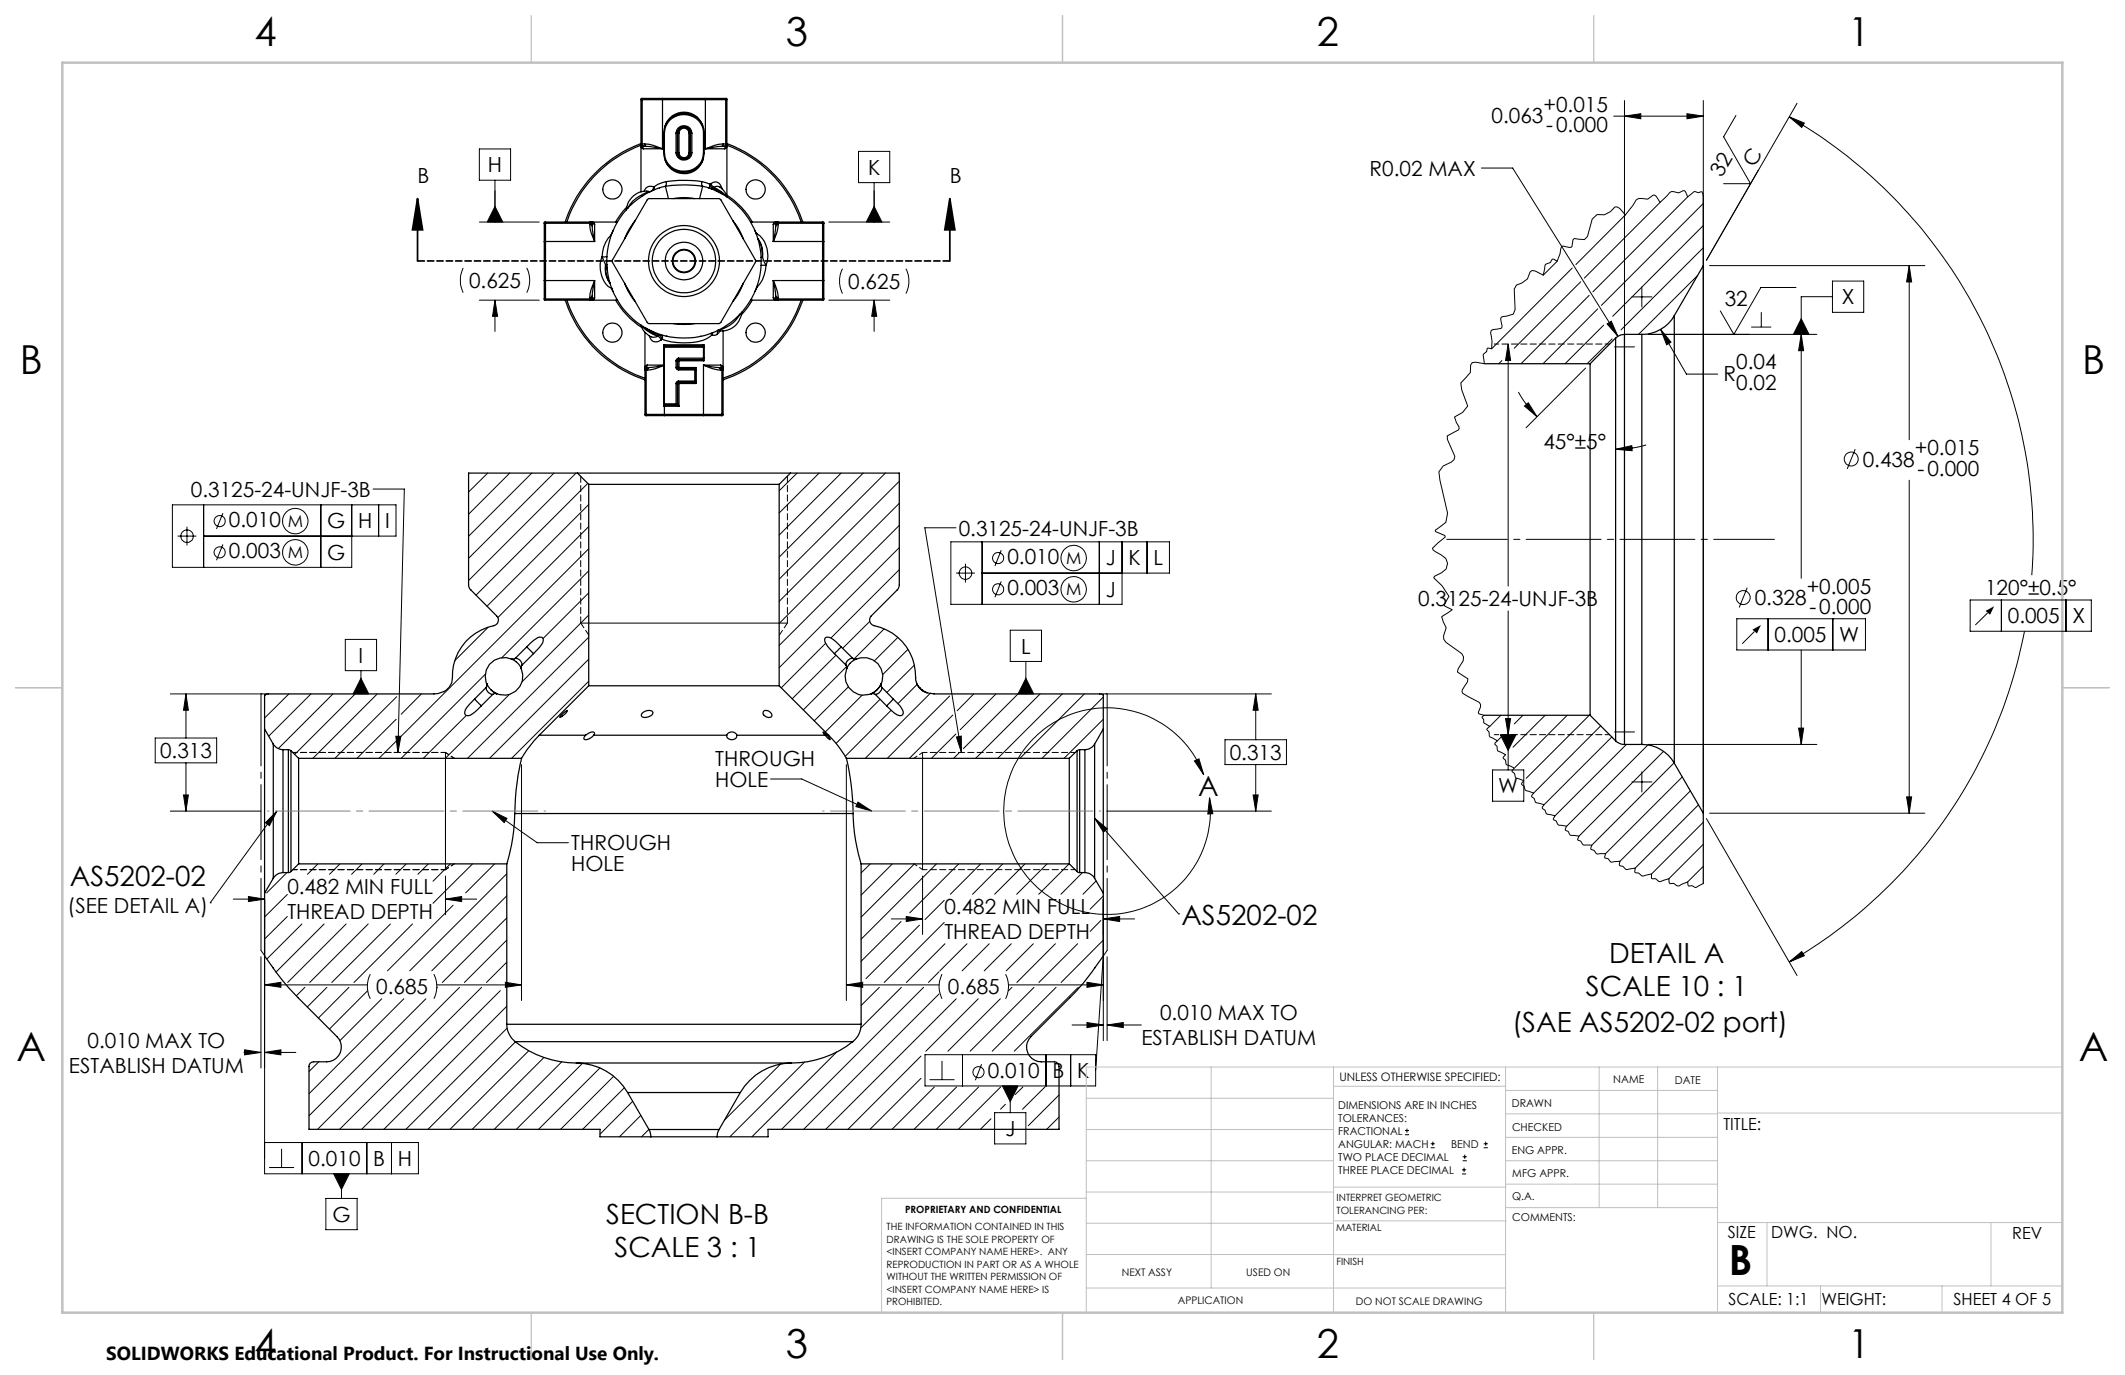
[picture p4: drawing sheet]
<svg xmlns="http://www.w3.org/2000/svg" width="432mm" height="279mm" viewBox="0 0 432 279" stroke-linecap="round" stroke-linejoin="round" font-family="sans-serif">
<g fill="none" stroke="#000" stroke-width=".25">
<path d="M130.2 29.7l.2 .4 .3 .1M130.2 20.2h.3M130.2 29.2h.3M130.2 29.2l.2 .4 .3 .1M130.2 29.7v-.3l.3 .4M130.2 29.7l.3 .1M130.2 29.2a25.5 25.5 0 0 0-15.3 15.9M130.2 29.5a25.2 25.2 0 0 0-15 15.6M130.2 20.2v9M130.2 29.7v9.3M130.5 29.8l.2 .4M130.5 29.2l.2 .5"/>
<path d="M130.5 20.2h4.1M130.5 29.2h.5M130.5 20.2v9M130.5 20v.2M130.5 20h-.2l-.1 .2M130.5 20h4.2M130.7 30.2h3.9M130.7 29.7l-.2 .1M130.7 29.7h.5M131 29.2a9.8 9.8 0 0 1 3.6 1M131 29.2l.2 .5M131.2 29.7l3.4 .5"/>
<path d="M132 38.9a4 4 0 0 0-4.7 3.8M132 38.9a7.5 7.5 0 0 0-4.4 3.4M132 38.9v.1M132 38.9h.1M132.9 38a1.36 1.36 0 0 0-2 .9M132.9 38v.6M132.9 38l-.5 .8M134 38.2a15.7 15.7 0 0 0-10.7 15.5M134.6 20.2h8.7M134.6 20.2v10M134.7 20l-.1 .2M134.7 20h8.6"/>
<path d="M134.9 31a4.1 4.1 0 0 0 4.1 4 4.1 4.1 0 0 0 4.1-4M134.9 31h.1M134.9 27.1h.1M134.9 27.1v3.9M135 31a4 4 0 0 0 4 3.8 4 4 0 0 0 3.9-3.8M135 27.1a4 4 0 0 1 4-3.8 4 4 0 0 1 3.9 3.8M135 27.1v3.9M135.2 37.9l4.1-.3 3.5 .3M135.2 37.9l-1.2 .3M135.2 37.9l.6 2.5M135.4 36.9v.7l-.2 .3M135.4 36.9l2.5-.2h2.8l1.9 .2"/>
<path d="M135.4 36.9l-1.7 .6-.8 .5M135.8 24.5l-.7 1.3-.2 1.3M135.8 24.5a4.1 4.1 0 0 1 4.5-1.3 4.1 4.1 0 0 1 2.8 3.9M137.4 27.1a1.61 1.61 0 0 1 1.6-1.6 1.61 1.61 0 0 1 1.6 1.6M137.4 31a1.61 1.61 0 0 0 1.6 1.5 1.61 1.61 0 0 0 1.6-1.5M137.4 31h.3M137.4 27.1h.3M137.4 27.1v3.9M137.7 31a1.33 1.33 0 0 0 1.3 1.3 1.33 1.33 0 0 0 1.3-1.3M137.7 27.1a1.32 1.32 0 0 1 1.3-1.3 1.32 1.32 0 0 1 1.3 1.3M137.7 27.1v3.9M137.7 27.1h.1"/>
<path d="M137.7 31h.1M137.7 27.1a1.29 1.29 0 0 1 1.3-1.3 1.29 1.29 0 0 1 1.3 1.3M137.7 31a1.29 1.29 0 0 0 1.3 1.3 1.29 1.29 0 0 0 1.3-1.3M137.7 27.1h.3M137.7 31h.3M138 27.1a1.01 1.01 0 0 1 1-1.1 1.01 1.01 0 0 1 1 1.1M138 31a1.01 1.01 0 0 0 1 1 1.01 1.01 0 0 0 1-1M138 27.1v3.9M140 27.1h.3M140 31h.3M140 27.1v3.9M140.3 27.1h.1"/>
<path d="M140.3 31h.1M140.3 27.1v3.9M140.3 31h.3M140.3 27.1h.3M140.6 27.1v3.9M142.6 36.9v.6l.2 .4M142.6 36.9l1.7 .5M142.8 37.9l-.7 2.5M142.8 37.9l1.2 .3M142.8 25.6a4 4 0 0 0-4-2.8 4 4 0 0 0-3.8 3.2M142.9 31h.2M142.9 27.1h.2"/>
<path d="M142.9 32.1a4 4 0 0 1-3.7 3.2 4 4 0 0 1-4.1-2.8M142.9 27.1v3.9M143.1 27.1v3.9M143.3 30.2h3.9M143.3 20v.2M143.3 20.2v10M143.3 20.2h4.2M143.3 20h4.1M144 38.2a15.7 15.7 0 0 1 10.1 19.1 15.7 15.7 0 0 1-18.7 11M144.3 37.4l.5 .8M144.3 37.4l-.1 .5 .2 .4M144.4 37.3l.6 .8"/>
<path d="M144.4 37.3a1.38 1.38 0 0 1 1.5-.2 1.38 1.38 0 0 1 .8 1.3M144.4 37.3l-.1 .1M144.8 38.2l2 1M144.8 38.2l-.2 .2M145 38.1a1.65 1.65 0 0 1 2.2 .9l.6 1.1-1-.9M145 38.1l1.8 1.1M145 38.1l-.2 .1M145.5 38.8l1.3 .7M146.8 39.2v.2M147 29.2a9.8 9.8 0 0 0-3.7 1M147 29.2l-.3 .5M147 29.2h.5"/>
<path d="M147.2 29.7l-1.2 .1-2.7 .4M147.2 29.7l.3 .1M147.4 20l.1 .2M147.4 20h.3v.2M147.5 29.8l-.3 .4M147.5 29.2l-.3 .5M147.5 20.2h.2M147.5 29.2h.2M147.5 20.2v9M147.7 29.7l-.1 .4-.4 .1M147.7 29.2l-.2 .5h-.3M147.7 29.7v-.3l-.2 .4"/>
<path d="M147.7 29.7l-.2 .1M147.7 39.7a15.4 15.4 0 0 1 5.2 5.4M147.7 29.5a25.1 25.1 0 0 1 15.1 15.6M147.7 20.2v9M147.7 29.7v10.2M147.7 29.2a25.5 25.5 0 0 1 15.4 15.9M346.1 39.7v14.3M110.6 57h.2M110.6 49.1v7.9M110.6 45.4v3.7M110.6 57v3.7M110.8 49.1v7.9"/>
<path d="M110.8 49.1h-.2M110.8 45.4h-.2M110.8 45.1v.3M110.8 45.1l-.2 .1v.2M110.8 45.1h9M110.8 49.1h10M110.8 57h10M110.8 45.4h9M110.8 45.4v3.7M110.8 57v3.7M119.8 45.6a8.4 8.4 0 0 0 1 3.5M119.8 45.6l.5 .3"/>
<path d="M119.8 45.4l.5 .2M119.8 45.1v.3M119.8 45.1l.5 .2v.3M119.8 45.4v.2M120.3 45.1l.4 .1 .1 .4M120.3 45.1h-.3l.4 .3M120.3 45.1l.1 .3M120.3 45.6l.5 3.5M120.3 45.1h5.1M120.4 45.4l.4 .2M120.4 45.4l-.1 .2M120.8 45.6v3.5"/>
<path d="M120.8 57v3.5M120.8 57a8.5 8.5 0 0 0-1 3.5M120.8 57l-.5 3.5M122.3 52.2l.7 1.6M122.3 52.2a5.7 5.7 0 0 0 1.2 6l.8 .4M123 53.8a6 6 0 0 0 1 3.8M123 53.8a4.7 4.7 0 0 0 1 3.8M123.3 53.7a15.8 15.8 0 0 0 12.2 14.7M123.3 53.8h-.3M123.3 54.3l.1 .8M123.3 52.1l-1 .1M124.1 47.8a6.1 6.1 0 0 0-1.8 4.4"/>
<path d="M124.1 47.8l.1 .1M124.3 58.6h.1M124.3 58.6l.3 .6M124.3 58.5v.1M124.6 46.8l-.5 1M126.9 57.5l.7 1.6 1.5 2.2M127.3 42.1l-2.2 3M129.1 44.8l-1.2 1.7-1 2.1M131.6 40.5l.2-.1h14.4l.2 .1 7.1 12.3 .1 .4-7.1 12.3-.3 .2-14.3 .1-.4-.3-7.1-12.5zM136.8 40.4l2.2-.3 2.2 .3M148.9 44.8l1.2 1.7 1 2.1M151.1 57.5l-1.2 2.4-1 1.4"/>
<path d="M152.5 45.1h5.2M153.3 46.7l.4 .7M153.6 47.4h.1M153.7 47.4a5.4 5.4 0 0 1 1.9 6.5M153.7 47.4h.1M153.7 47.4v.1M153.8 58.2l.1 .1M153.9 58.3l-.5 .9M154 48.5a5.4 5.4 0 0 1 .9 3.8M154 48.5a4.9 4.9 0 0 1 .9 3.8M154.9 52.3l.7 1.6M154.9 52.3h-.2"/>
<path d="M155.6 53.9a7 7 0 0 1-1.7 4.4M155.6 53.9h-.9M157.1 57v3.5M157.1 45.6v3.5M157.1 57h.1a10.3 10.3 0 0 1 1 3.5M157.1 57l.6 3.2M157.1 49.1h10M157.1 57h10M157.6 45.4l-.5 .2M157.6 45.4l.1 .2M157.7 45.1l-.4 .1-.2 .4M157.7 45.1h.3l-.4 .3"/>
<path d="M157.7 45.1l-.1 .3M157.7 45.9l-.6 3.2M157.7 45.6v.3M158.2 45.6a9.3 9.3 0 0 1-1.1 3.5M158.2 45.6l-.5 .3M158.2 45.4l-.5 .2M158.2 45.1v.3M158.2 45.1l-.4 .2-.1 .3M158.2 45.1h8.9M158.2 45.4h8.9M158.2 45.4v.2M167.1 49.1v7.9"/>
<path d="M167.1 49.1h.3M167.1 45.4h.3M167.1 45.1v.3M167.1 45.1l.3 .1v.2M167.1 45.4v3.7M167.1 57v3.7M167.4 57h-.3M167.4 49.1v7.9M167.4 45.4v3.7M167.4 57v3.7M346.1 54v111.2M346.1 54l-5.9 10.1"/>
<path d="M110.6 60.7h.2M110.6 60.7v.2l.2 .1M110.8 60.7v.3M110.8 61h9M110.8 60.7h9M114.9 61a25.3 25.3 0 0 0 16.2 16.2M115.2 61a25.1 25.1 0 0 0 15.9 15.8M119.8 60.7v.3M119.8 60.5v.2M120.3 60.5l.1 .2M120.3 60.2l-.5 .3M120.3 60.5l-.5 .2"/>
<path d="M120.3 60.5v.2l-.5 .3M120.3 61h5.1M120.4 60.7l-.4 .3h.3M120.4 60.7l-.1 .3M120.8 60.5l-.1 .4-.4 .1M120.8 60.5l-.4 .2M125.1 61a16.7 16.7 0 0 0 5.3 5.5M130.2 66a3.8 3.8 0 0 0 2.5 2.5l1-.2M130.2 66l1 .9M131.1 75.2h.2M131.1 67.5v7.2M131.1 75.2v9"/>
<path d="M131.1 66.6l1.7 .9M131.2 66.9l1.8 .9 1 .3M131.2 66.9l1.4 1 1.1 .4M131.2 66.6v.3M131.3 74.6l-.2 .4v-.3M131.3 74.6l-.2 .1M131.3 74.6l.2 .1M131.3 75.2h.3M131.3 75.2v9M131.5 74.2l-.3 .2-.1 .3M131.5 74.2l-.2 .4M131.5 74.2h3.4"/>
<path d="M131.6 74.7l-.3 .5M131.6 74.7l-.4 .2-.1 .3M131.6 74.7h.2M131.8 74.7l-.2 .5M131.9 68.2a1.39 1.39 0 0 0 1 1.2 1.39 1.39 0 0 0 1.4-.3M133.7 68.3l.6 .8M134 68.1l.5 .8M134 68.1l-.3 .2M134.1 67.9l-.1 .2M134.5 68.1v.8M134.5 68.9l-.2 .2M134.9 70.6h.1"/>
<path d="M134.9 74.3a9.2 9.2 0 0 1-3.3 .9M134.9 74.2l-3.1 .5M134.9 70.6v11.5M134.9 70.1l.4 .2M134.9 70.1h8.1M134.9 70.1l.1 .2M134.9 70.1v.3M135 70.6h7.9M135 70.6v11.5M135.1 70.3l-.2 .3M135.1 70.3h7.7M135.1 70.3l-.1 .3"/>
<path d="M136.8 65.8l2.2 .1 2.2-.1M137.4 74.7l.1 .4 .4 .1M137.4 73.3h.3M137.4 77.9h.3M137.4 74.7h.3M137.4 73.3v1.4M137.4 77.9v4.2M137.7 74.7l.2 .2M137.7 73.3v1.4M137.7 77.9v4.2M137.7 73.3h.1M137.7 77.9h.1"/>
<path d="M137.7 74.7h.1M137.7 73.3h.3M137.7 74.7h.3M137.7 77.9h.3M137.9 72.8h5M137.9 72.8l-.4 .2-.1 .3M137.9 75.2h3.3M137.9 77.4h3.3M137.9 77.4l-.4 .2-.1 .3M137.9 72.8v.3M137.9 77.4v.3M137.9 73.1h4.9"/>
<path d="M137.9 74.9v.3M137.9 74.9h3.2M137.9 77.7h3.2M137.9 73.1l-.2 .2M137.9 77.7l-.2 .2M137.9 73.1l.1 .2M137.9 77.7l.1 .2M138 73.3h5M138 74.7l-.1 .2M138 74.7h3.4M138 77.9h3.4M138 73.3v1.4"/>
<path d="M138 77.9v4.6M141 77.7l.4 .2M141.1 74.9l.3 .3M141.1 74.9l.1 .3M141.2 77.4l-.1 .3M141.2 75.2h.2M141.2 77.4h.2M141.2 75.2v2.2M141.3 77.6l.1 .3M141.4 77.4l-.3 .3M141.4 75.2v2.2M141.4 74.7l-.4 .2"/>
<path d="M141.4 74.7l-.1 .3M141.4 74.7v3.2M142.7 73.1l.3 .2M142.8 70.3l.3 .3M142.8 70.3l.1 .3M142.9 72.8l-.1 .3M142.9 74.2h3.5M142.9 74.2h.1a10.3 10.3 0 0 0 3.4 1M142.9 70.6h.2M142.9 72.8h.2M142.9 73l.1 .3M142.9 74.2l3.3 .5"/>
<path d="M142.9 70.6v2.2M142.9 74.2v10M143 70.1l-.3 .2M143 70.1l-.1 .2M143 70.1v.3M143 73v.3M143.1 72.8l-.3 .3M143.1 70.6v2.2M144.5 67.7l.1 .4M144.6 68.1a6.5 6.5 0 0 1-4.5 1.5 13.6 13.6 0 0 1-5.6-.7M144.6 68.1h.1M144.7 67.7l-.1 .4"/>
<path d="M144.9 67.6l-.2 .5M145.8 67.9l-.6 .3-.5-.1M145.9 67.2l-.1 .3v.4M146.2 74.7l.2 .5M146.2 74.7h.2M146.3 67.2l-.5 .7M146.4 75.2h.3M146.4 74.2l.4 .2 .1 .3M146.4 74.2l.3 .4M146.4 74.7l.3 .5M146.4 74.7l.4 .2 .1 .3M146.7 74.6l-.3 .1"/>
<path d="M146.7 75.2h.2M146.7 74.6l.2 .4v-.3M146.7 74.6l.2 .1M146.7 75.2v9M146.9 67.2v7.5M146.9 75.2v9M150.4 63.8a6.5 6.5 0 0 1-4.6 3.3M150.7 63.4a4.1 4.1 0 0 1-4.9 3.8M152.5 61h5.2M152.9 61l-.9 1.3-1.4 1.7M157.1 60.5l.2 .4 .4 .1M157.1 60.5l.5 .2"/>
<path d="M157.6 60.7l.4 .3h-.3M157.6 60.7l.1 .3M157.7 60.2l.5 .3M157.7 60.5l.5 .2M157.7 60.5v.2l.5 .3M157.7 60.5l-.1 .2M157.7 60.2v.3M158.2 60.7v.3M158.2 61h8.9M158.2 60.5v.2M158.2 60.7h8.9M162.8 61a25.1 25.1 0 0 1-15.9 15.8"/>
<path d="M163.1 61a25.6 25.6 0 0 1-16.2 16.2M167.1 60.7v.3M167.4 60.7h-.3M167.4 60.7v.2l-.3 .1M301.6 73.9h21.5M323.1 73.9v71.4M328.3 68.7v81.8M328.3 68.7l-5.2 5.2M330.1 67.9a2.92 2.92 0 0 0-1.8 .8M330.1 67.9v83.4M330.1 67.9h3.5M333.6 67.9v83.4"/>
<path d="M340.2 64.1a7.6 7.6 0 0 1-6.6 3.8M340.2 64.1v91M117.3 96.1h-22.1v22.9l.3 .7 5.4 5.5a1.18 1.18 0 0 1-.6 1.9 10.4 10.4 0 0 0-8.4 10.6 3.4 3.4 0 0 1-3.7 3.3l-34.2 .1-.2 .1v6.9M117.3 96.1h43.3M117.3 96.1l2.3 2.3M119.6 98.4h38.7M119.6 98.4v40.9M131.1 84.2h.2M131.1 84.2v.3h.2M131.3 84.2v.3M131.3 84.2h3.7M131.3 84.5h3.7"/>
<path d="M134.9 82.1l.2 .2M134.9 82.1h.1M134.9 82.5h.1M134.9 82.2v.3M135 82.4v.1M135 82.4l-.1 .1M135 82.1h2.4M135 82.1l.1 .2M135 82.5h.1M135 82.5h3M135 84.2h7.9M135 84.2v.3"/>
<path d="M135 82.5h-.1M135 82.5v1.7M135 84.5h7.9M135 82.3v.1M135.1 82.3h2.3M135.3 82.3l-.3 .2M137.4 82.1h.3M137.4 82.1v.2M137.4 82.3h.1M137.4 82.3l.6 .2M137.7 82.1l-.3 .2M137.7 82.1h.1"/>
<path d="M137.7 82.1l.3 .4M142.9 84.5h3.7M142.9 84.2v.3M142.9 84.2h3.8M146.7 84.2l-.1 .3M146.7 84.2h.2M146.9 84.2v.3h-.3M158.3 98.4v40.9M160.6 96.1h22.1v22.9l-.3 .8-5.4 5.4a1.17 1.17 0 0 0 .7 1.9 10.5 10.5 0 0 1 8.4 10.6M160.6 96.1l-2.3 2.3M98.7 139.7a1.56 1.56 0 0 0 1.4 1.4M98.7 139.7l-2.3 2.4"/>
<path d="M98.9 138.9v.1a4.1 4.1 0 0 0 2 1.9M98.9 138.9l.1 .3M98.9 138.9v.5l-.2 .3M98.9 138.9h.1M99 139.1v.1M104.4 133.9h-.4a3.4 3.4 0 0 1 1.9 2v-.4M104.7 133.7l-.2 .2h-.5a3.8 3.8 0 0 0-4.2 .8 3.8 3.8 0 0 0-.9 4.2M104.7 133.7a1.5 1.5 0 0 1 1.4 1.4M106.1 135.1l-.1 .1a2.22 2.22 0 0 0 .2 1.9 3.8 3.8 0 0 1-5.3 3.9M107 131.4l1.4 1.4M107 131.4h.1a6.8 6.8 0 0 1 2.5-1.9 .61 .61 0 0 1 .6 .1 .61 .61 0 0 1 .2 .6 5.8 5.8 0 0 1-2 2.6M107 131.4l-2.3 2.3"/>
<path d="M108.4 132.8l-2.3 2.3M119.6 139.3h38.7M119.6 139.3l-10 10.1M158.3 139.3l10.1 10.1M169.5 132.8l2.4 2.3M170.9 131.4l-1.4 1.4M170.9 131.4a4.8 4.8 0 0 0-2.9-1.9h-.1a.73 .73 0 0 0-.2 1.1l.5 .7 1.3 1.5M170.9 131.4l2.3 2.3M171.9 135.1l.2 .5a4.1 4.1 0 0 0 3.1 5.7l1.8-.3M173.2 133.7a1.45 1.45 0 0 0-1.3 1.4M173.2 133.7l.6 .3a3.9 3.9 0 0 1 4.3 .6 3.9 3.9 0 0 1 1 4.3M173.6 133.9h.4a3.3 3.3 0 0 0-2 2v-.5"/>
<path d="M178.9 139.2a4.4 4.4 0 0 1-1.9 1.8M179 139.3l.1-.4a4.1 4.1 0 0 1-2 2.1M179.1 138.9l-.1 .4 .2 .4M179.1 138.9l-.1 .1M179.2 139.7a1.72 1.72 0 0 1-1.3 1.4M179.2 139.7l2.3 2.4M186.1 137.7a3 3 0 0 0 1.6 2.8M186.1 137.7v.1M186.2 138.7l.7 1.1M186.8 139.7l.1 .1M186.9 139.8l.8 .7M53.8 148.1v33.4"/>
<path d="M53.8 148.1l1.7 3.1M55.5 151.2a2.42 2.42 0 0 0 2 1.1M55.5 151.2v27.3M57.5 152.3v25M57.5 152.3h1.1M58.6 152.3l.5 .2M58.6 152.3v25M59.1 152.5v24.6M59.1 152.5l1.6 1.6M60.7 154.1v21.4M60.7 154.1h45.3M96.4 142.1l1.4 1.3"/>
<path d="M96.4 142.1a4.8 4.8 0 0 0-2 2.9l.4 .4a1.53 1.53 0 0 0 1.5-.6l1.5-1.4M99.8 140.2l1.1 .8M100.1 141.1l-2.3 2.3M100.5 140.9l.4 .1M100.9 141l-.4-.1-.4 .2M106 154.1a48.2 48.2 0 0 0-1.4 11.2M109.6 149.4h9.4M109.6 149.4a26.5 26.5 0 0 0-3.6 4.7M114.4 145l.9-.6a2.53 2.53 0 0 1-1.6 1.4zM119 149.4l-.3 .5v.3a1.72 1.72 0 0 0 1.9-.8M119 149.4l.3-.2a1.22 1.22 0 0 1 1.5-.3l-.2 .5M120.6 149.4h27.1"/>
<path d="M130.6 144.8a1.4 1.4 0 0 1 2.1 0 1.6 1.6 0 0 1-2.3 .7v-.3zM147.7 149.4a1.03 1.03 0 0 0 1 .9 1.03 1.03 0 0 0 1-.9M147.7 149.4a1.12 1.12 0 0 1 1-.7 1.12 1.12 0 0 1 1 .7M149.7 149.4h18M155.2 144.5a1.13 1.13 0 0 1 1.6 1 1.09 1.09 0 0 1-1.8-.7zM167.7 149.4l1 .9-.6-.9M167.7 149.4l-.4-.7 .8 .7M168.1 149.4h.3M168.4 149.4a22.7 22.7 0 0 1 3.6 4.7M172 154.1a48 48 0 0 1 1.4 11.2M172 154.1h45.3M177 141l.5-.1 .4 .2"/>
<path d="M177.5 140.9l-.4 .1M177.9 141.1l2.3 2.3M181.5 142.1l-1.3 1.3M181.5 142.1h.1a4.7 4.7 0 0 1 2 2.8l-.1 .2a.55 .55 0 0 1-.7 .3 5.8 5.8 0 0 1-2.6-2M187.4 140.2l1 .6M187.7 140.5l.5 .3 1.6 .2 34.1 .1 .3 .1v6.9M217.3 154.1v21.4M218.9 152.5v24.6M218.9 152.5l-1.6 1.6M219.4 152.3l-.5 .2M219.4 152.3v25M219.4 152.3h1.1"/>
<path d="M220.5 152.3v25M222.4 151.2a2.42 2.42 0 0 1-1.9 1.1M222.4 151.2v27.3M224.2 148.1v33.4M224.2 148.1l-1.8 3.1M301.6 145.3h21.5M323.1 145.3l5.2 5.2M328.3 150.5a2.47 2.47 0 0 0 1.8 .8M330.1 151.3h3.5M333.6 151.3a7.6 7.6 0 0 1 6.6 3.8M340.2 155.1l5.9 10.1M55.5 178.5l-1.7 3"/>
<path d="M57.5 177.3a2.34 2.34 0 0 0-2 1.2M57.5 177.3h1.1M59.1 177.1l-.5 .2M60.7 175.5h42.3M60.7 175.5l-1.6 1.6M103 175.5v32.6M104.6 165.3h68.8M104.6 165.3a36.2 36.2 0 0 1-1.6 10.2M173.4 165.3a39.2 39.2 0 0 0 1.6 10.2M175 175.5v32.6M175 175.5h42.3M217.3 175.5l1.6 1.6"/>
<path d="M218.9 177.1l.5 .2M219.4 177.3h1.1M220.5 177.3a2.34 2.34 0 0 1 1.9 1.2M222.4 178.5l1.8 3M346.1 165.2v14.3M53.8 181.5v12.7a54.1 54.1 0 0 0 6.7 8.5l8 7.9a2.98 2.98 0 0 1 .6 3.3 2.98 2.98 0 0 1-2.7 1.9h-2.7a.9 .9 0 0 0-.9 .9v12.8h59.1v1.5h10.4M224.2 181.5v12.7a54.1 54.1 0 0 1-6.8 8.5l-7.9 7.9a3 3 0 0 0-.7 3.3 3 3 0 0 0 2.8 1.9h2.7a.97 .97 0 0 1 .9 .9v12.8h-59.1v1.5h-10.4M103 208.1h72M103 208.1a4.7 4.7 0 0 0 1.7 3.6M104.7 211.7a20.2 20.2 0 0 0 12.4 4.3M104.7 211.7h68.6M117.1 216a12.1 12.1 0 0 1 10.4 6"/>
<path d="M117.1 216h43.7M160.8 216a12.1 12.1 0 0 0-10.4 6M173.3 211.7a20.2 20.2 0 0 1-12.5 4.3M175 208.1a4.4 4.4 0 0 1-1.7 3.6M127.5 222h22.9M127.5 222l4.4 7.5M131.9 229.5l.2 .5 .2 1M131.9 229.5h14.2M132.3 231h13.4M146.1 229.5l-.3 .7-.1 .8M150.4 222l-4.3 7.5"/>
<circle cx="124.4" cy="38.5" r="1.96"/>
<circle cx="153.5" cy="38.5" r="1.96"/>
<circle cx="139" cy="53" r="3.8"/>
<circle cx="139" cy="53" r="7.2"/>
<circle cx="139" cy="53.1" r="2.24"/>
<circle cx="139" cy="53.1" r="2.37"/>
<circle cx="139" cy="53" r="6.4"/>
<circle cx="124.4" cy="67.6" r="1.96"/>
<circle cx="153.5" cy="67.6" r="1.96"/>
</g>
<g fill="none" stroke="#000" stroke-width=".2">
<path d="M97.4 30.3h6.4v6.3h-6.4zM100.6 36.6v8.5M174.4 30.8h6.4v6.3h-6.4zM177.6 37.1v8M301 34.1h6.4l21.4 34.2M327.9 23.6h18.2M330.1 23.6l3.3-.5v1zM330.1 20.4v125M342.8 23.1l3.3 .5-3.3 .5zM346.1 39.7l-.3-.7a1.35 1.35 0 0 1-1.4-.1l-1.5 1.1-.6-1.2-.2-.1-1 .5-1.4-.3-.4 .2-2 2-.8-1.2-.3-.2h-.3l-1.1 .8-1.9-.1-.4 .2-.7 1.2-1.5 1.9-1.1-1.3-.6-.3h-.4l-1 .9-1.2 .6h-1.5l-1 .9-.9 3.5-.7 .7-2-.2-.3 .3-.2 1.3-.2 .2-1.6-.3-.3 .2-.3 1.3-.6 1.6-.9-.5-.5 .7-.9 .4-.5 2.2-1.6-.8-.7-.1-.4 .3-.5 1.4-1.2 .8-1 .4-.5 .8 .2 4.2-.4 .9-2.4 .7a3 3 0 0 0 .1 2l-.2 .2-1.6 .3-.4 .2-.1 .5 .3 1.6-.1 1.6-.8-.2a1.41 1.41 0 0 1-.9 1.3l.2 1.9-1.8-.3-.6 .1-.4 .5v1.5l-2 2.1 .2 1.5 1.2 3.2-1 1.3-1.6 .9 .3 1.2 .5 .8 .1 .4-.1 .2-2.3 1.3v.7l1.5 3.4-.1 .7-.6 .5-1.6 .8-.9 1.2 .2 1.7 1.5 6.7-.3 1.9-2.1 1.5-.1 .2 1.9 .9 .2 .3-2.6 2.3 .1 .4 2.6 1.7 .3 1-.2 1.1-1 .8-1.5 .8v.2l1.7 1.7 1.3 2.1-.9 1.8 1.6 .9-2.2 1.4 1 2.3-.6 1.6 .1 .7 .4 .6 3.2 2.3 .4 .7-.1 .8-1 1.6-.1 .7 2.1 1.3-.1 .7-1.1 1.6v.3l.1 .4 1 .6 2.4 1.2 .2 .5v.5l-.4 1 .1 .3 .2 .1 .9 .2-.4 .4a1 1 0 0 1 .3 1.1l1.2 .8-.6 .6a1.34 1.34 0 0 1 .5 1.4l1.7 .9-.6 .6a1.34 1.34 0 0 1 .6 1.4l1.6 .9-.5 .6a1.26 1.26 0 0 1 .6 1.3l1.7 .8-.5 .6 .6 .5 .1 .8 1.7 .6-.4 .7 .5 .5 .2 .7 1.7 .6-.3 .5v.3l.4 .3 .3 .8 1.8 .5-.4 .7a1.35 1.35 0 0 1 .8 1.1l1.8 .5-.4 .6 .6 .4 .4 .8 1.7 .3-.2 .6v.2l.6 .2 .4 .8 1.8 .2-.3 .7a1.26 1.26 0 0 1 1 1l1.9 .1-.2 .8a1.36 1.36 0 0 1 1.1 1h1.8l-.1 .8a1.32 1.32 0 0 1 1.2 .9l1.9-.2-.1 .8a1.56 1.56 0 0 1 1.3 .9l1.9-.3-.1 .9a1.55 1.55 0 0 1 1.5 .7l1.9-.4v.9h.8l.7 .6 2-.6 .1 1h.9l.8 .5h.3l1.7-.8 .2 .8h.7l.7 .3 1.6-.8M346.1 20.4v143.6M352.7 23.5l-2.5 4.3 5.5 9.5h-5.5"/>
<path d="M363.6 23.7l3 1.3-.5 .9zM363.6 23.7a99.2 99.2 0 0 1 49.3 93.2M365.2 21l-18.5 31.9 10.6-18.3M94.1 54.4a5.9 5.9 0 0 0 0 5.1M97.4 45.1h12.2M100.6 41.9l1.6 3.2h-3.2zM107 54.4a5.6 5.6 0 0 1 0 5.1M168.4 45.1h12.4M171.2 54.6a5.6 5.6 0 0 0 0 5.1M177.6 41.9l1.6 3.2h-3.2zM184.1 54.6a5.6 5.6 0 0 1 0 5.1M316.4 53.1l-2.8 2.8"/>
<path d="M319.5 54.5l-16.4 16.4M321.2 57.3l-13.5 13.5M330.3 43.7l-10.1 10.1M333.6 58.3v4.1M337.3 41.1l-15.4 15.4M342.9 40l-19.2 19.3M345 56l-12 11.9M346.1 41.3l-20.7 20.8M346.1 45.8l-18.4 18.5M346.1 50.3l-16.7 16.7M347.4 54h43.7M364.9 58.4h-7.1l-5.5 9.5-2.7-4.7"/>
<path d="M372.4 57.1h6.3v6.4h-6.3zM387.9 54v35.4M387.9 54l.5 3.3h-1zM97.4 61h12.2M100.6 61v6.3M100.6 61l.5 3.3h-1zM168.4 61h12.4M177.6 61l.6 3.3h-1.1zM177.6 61v6.3M305.2 73.3l-.6 .6M306.5 69.9v49.2M306.5 69.9l.5 3.3h-1.1z"/>
<path d="M308.5 79.7a23.2 23.2 0 0 0 3.8 5M322.2 74.8l-12.1 12.1M322.9 60l-13.8 13.9M324.7 62.8l-11.2 11.1M325.9 66.1l-7.9 7.8M326.6 65.8l.8-.5 1.4 3zM327.6 68.9l-5.1 5M328.1 70.5h4M331.6 60.3h4.1M334.9 67.9h34.3M334.9 67.9h20.6M337.4 66.9l2.1 2.6-.8 .6z"/>
<path d="M337.4 66.9l5.3 9.1h6.3M355.8 66.5h4.1M357.9 63.4v3.1M366 64.8l1.6 3.1h-3.2zM366 67.9l.5 3.4h-1zM372.4 60.3h-6.4v57.2M75.8 99.4h6.4l-1.3 53.5M99.1 96.1l-3.9 3.9M103.6 96.1l-8.4 8.4M108.1 96.1l-12.9 12.9M112.6 96.1l-17.4 17.4M117.1 96.1l-21.9 21.9"/>
<path d="M119.5 98.2l-22.8 22.7M162 96.1l-3.7 3.6M166.4 96.1l-8.1 8.1M170.9 96.1l-12.6 12.6M175.4 96.1l-17.1 17.1M179.9 96.1l-21.6 21.6M182.7 97.8l-24.4 24.4M309.8 82.5l.8-.7 1.7 2.9zM328.3 91.3l3.3-.7v1zM334.5 90.4a23 23 0 0 1-6.2 .9M377 91.3l-1.6 4M387.9 97.6v67.6"/>
<path d="M36.1 108.9h3.8M38 107v3.8M41.4 102.6v12.7M45.3 104.3l-1.3 3.2M45.3 110.6l-1.3 3.2M65.2 102.6v12.7M71.5 102.6v12.7h-36.5v-12.7h45.5v6.3h-39.1M76.9 102.6v6.3M119.6 111.5l-42.6 42.6M119.6 102.5l-20.6 20.7M119.6 107l-18.4 18.5M119.6 116l-17.6 17.7"/>
<path d="M182.7 102.3l-24.4 24.4M182.7 106.8l-24.4 24.4M182.7 111.3l-24.4 24.4M182.7 115.7l-13.9 13.9M194.3 116.5h3.8M194.3 107.2h-6.4l7.5 45.7M196.2 114.5v3.9M199.6 110.1v12.7M203.4 111.8l-1.2 3.2M203.4 118.1l-1.2 3.3M223.4 110.1v12.7M228 110.1v12.7h-34.8v-12.7h44.4v6.4h-38"/>
<path d="M233.1 110.1v6.4M355 119.4l-1.6 4M70.2 129.9h6.3v6.4h-6.3zM73.3 137.8l1.6 3.2h-3.1zM73.3 136.3v4.7M98.7 136.9l-17.2 17.2M99.2 127.5l-6.8 6.7M118 126.6h42M119.6 120.5l-9.3 9.3M119.6 125l-13.6 13.6M119.6 129.5l-24.6 24.6M119.6 133.9l-20.1 20.2"/>
<path d="M119.6 138.4l-15.6 15.7M167.8 130.7l-9.1 9.1M169.9 133.1l-8.9 8.9M172 135.4l-8.8 8.9M172.4 139.6l-6.9 6.9M176.7 126.3l-5.5 5.4M179.7 127.8l-6.2 6.1M182.5 129.5l-4.8 4.8M184.5 131.9l-5.1 5.2M185.8 135.1l-5.6 5.6M186.3 139.1l-3.8 3.9M205.3 128.1h6.3v6.3h-6.3z"/>
<path d="M208.5 137.8l1.5 3.2h-3.1zM208.5 134.4v6.6M306.5 124.1v32.4M352.9 125.7h26.2v6.4h-26.2zM356.5 128.3l-2.5 2.5M359.3 125.7v6.4M366 132.1v19.2M372.4 125.7v6.4M400.3 121.9h24.7v6.4h-24.7zM403.9 124.5l-2.5 2.5M406.7 121.9v6.4M411.4 128.3a99.2 99.2 0 0 1-47.8 67.2"/>
<path d="M419.8 121.9v6.4M31.5 150h12.5v5h-12.5zM34.6 141h18.6M37.8 141l.5 3.3h-1zM37.8 141v9M37.8 155v9.8M54.2 141l-.4 .4M58.7 141l-4.9 4.9M63.2 141l-8.6 8.6M67.7 141l-11.1 11.1M72.2 141l-12.3 12.3M76.7 141l-13.1 13.1"/>
<path d="M80.4 149.6h1.1l-.6 3.3zM80.5 146.2l-8 7.9M80.6 141.6l-12.5 12.5M85.6 141l-4.1 4.1M90.5 152.9v23.8M94.8 145.4l-8.8 8.7M103.5 141.1l-13 13M106 155.4v47.9M156.6 158.3h6.3l14.2 6.5M172 155.4v47.9M175.2 141.3l-7.5 7.4M178.8 142.1l-8.9 9"/>
<path d="M181.1 144.3l-9.4 9.4M187.5 152.9v23.8M189.1 140.9l-13.3 13.2M193 141.4l-12.7 12.7M193.6 145.3l-8.8 8.8M194.2 149.2l-4.9 4.9M194.3 149.8l1-.2 .1 3.3zM194.9 153l-1.1 1.1M197.9 141l-3.4 3.4M202.4 141l-7.3 7.3M206.9 141l-11.1 11.1M211.3 141l-13 13.1"/>
<path d="M215.9 141l-13.2 13.1M220.3 141l-13 13.1M224.2 141.6l-12.5 12.5M224.2 146.2l-8 7.9M224.7 141h33.6M242.7 154.6l.9-.4 1 3.2zM244.6 157.4a21 21 0 0 0-34.7-7.1 21 21 0 0 0 8.2 34.4 21 21 0 0 0 27.8-22l-.1-.6M248.9 150.3h12.5v5.1h-12.5zM255.2 141v9.3M255.2 155.4v9.4M255.2 141l.5 3.3h-1.1zM303.3 156.5h6.3v6.3h-6.3z"/>
<path d="M304.9 149.3h3.1l-1.5 3.2zM305 145.3l-2.3 2.3M305.2 149.6l-.9 .9M305.9 146h1.1l-.5 3.3zM309.5 145.3l-1.8 1.8M314 145.3l-6.6 6.5M318.5 145.3l-10.7 10.7M322.9 145.3l-12.8 12.9M325.3 147.5l-13.7 13.6M327.5 149.8l-13.7 13.7M328.1 148.7h4M330.1 146.7v4.1"/>
<path d="M330.5 151.3l-14.5 14.5M331.6 158.9h4.1M333.6 156.8v4.1M334.9 151.4l-16.6 16.5M334.9 151.3h34.3M338 152.7l-17.1 17.2M340.2 155l-16.7 16.7M341.8 157.9l-15.6 15.6M365.5 148h1l-.5 3.3zM34.6 164.8h18.5M37.3 161.5h1l-.5 3.3zM56.3 164.8l-1.5 3-.9-.6z"/>
<path d="M56.3 164.8l-13.6 18.6M58.3 177.3l-4.1 4.1M64.6 175.5l-2.1 2.2M69.1 175.5l-2.1 2.2M73.6 175.5l-2.2 2.2M78 175.5l-2 2.2M82.5 175.5l-2.1 2.2M87 175.5l-2.1 2.2M90.5 178v7.9M91.5 175.5l-3.5 3.6M96 175.5l-5.9 5.9M100 164.8l3 1.5-.6 .8z"/>
<path d="M100 164.8l9.1 6.4h6.4M100.5 175.5l-5.9 5.9M103 177.6l-19.7 19.7M174.3 163l2.8 1.8-3.2-.9zM176.8 175.5l-1.8 1.9M181.3 175.5l-6.3 6.4M185.8 175.5l-10.8 10.9M187.5 178v11.9M190.3 175.5l-15.3 15.4M194.8 175.5l-9.9 10M199.3 175.5l-6.2 6.2M203.8 175.5l-6.2 6.2"/>
<path d="M208.3 175.5l-6.2 6.2M212.8 175.5l-6.2 6.2M217.2 175.5l-6.1 6.2M220 177.3l-4.4 4.4M222.4 166.3l2.6 2.1-.8 .7zM222.4 166.3l17.1 19.4M222.7 179l-2.6 2.7M224.9 164.8h33.4M245.8 162.1l.7 3.2-1.1 .1zM254.6 161.5h1.1l-.5 3.3zM343.5 160.7l-14.3 14.3M345.1 163.5l-12.8 12.9"/>
<path d="M346.1 167.1l-10.5 10.5M346.1 171.6l-7 6.9M346.1 176l-3.2 3.2M346.7 166.3l18.5 31.9M347.4 165.2h43.7M387.4 161.9h1l-.5 3.3zM42.7 183.4h.1M47.4 182.7h6.4M50.5 182.2l3.3 .5-3.3 .5zM53 194.4v22.6M53.8 182.8v55.7h31.2v-6.3h-31.2M58.4 181.8l-4.6 4.5"/>
<path d="M58.4 186.2l-4.6 4.6M61.3 187.7l-7.1 7.2M65.9 187.7l-9.8 9.8M70.3 187.7l-11.8 11.9M74.8 187.7l-11.9 11.9M75.2 197.9a5.5 5.5 0 0 0 0 5.1M79.3 187.7l-11.9 11.9M83.8 187.7l-11.9 11.9M88.2 197.9a5.5 5.5 0 0 1 0 5.1M90 181.5l-2 2.1M90.5 182.7h6.4M90.5 182.7l3.3-.5v1z"/>
<path d="M92.1 183.9l-13.4 13.4M102.7 199.6l3.3 .5-3.3 .5zM103 182l-15.3 15.3M103 186.5l-13.1 13.1M103 191l-8.6 8.6M103 195.5l-4.2 4.1M181.1 186.7h6.4M183.1 187.3l-8.1 8M184.1 186.2l3.4 .5-3.4 .6zM186.8 188l-10.8 10.9M190.8 197.4l-2.1 2.2M191.4 197.9a5.5 5.5 0 0 0 0 5.1"/>
<path d="M191.9 183l-3.9 3.9M191.9 187.4l-12.2 12.2M192 191.8l-7.8 7.8M196.5 191.8l-5.5 5.5M201 191.8l-5.5 5.5M204.3 197.9a5.5 5.5 0 0 1 0 5.1M205.5 191.8l-5.5 5.5M210 191.8l-5.5 5.5M214.5 191.8l-7.9 7.8M219 191.8l-7.9 7.8M220.9 199.6l3.3 .5-3.3 .5zM223.7 187l-2.2 2.3"/>
<path d="M224.2 194.6l-1.6 22.9M224.2 186.7l3.3-.5v1.1zM224.2 182.1l-2.7 2.6M224.2 191l-8.6 8.6M224.2 186.7h6.3M224.2 182.8v28.7M225 194.4v17.1M239.5 185.7h.1M363.6 195.5l2.5-2.1 .5 .8zM49.6 213.9h3.4M49.7 213.3l3.3 .6-3.3 .4zM53.8 200.1h20.8"/>
<path d="M53.8 200.1l3.3-.5v1zM53.8 213.9l3.3-.6v1zM53.8 213.9h6.3M61.9 200.6l-1.7 1.8M64.8 215.8l-2 1.9M66.4 200.6l-4 4M70.9 200.6l-6.2 6.3M74.6 201.4l-7.6 7.7M77.6 203l-8.5 8.5M82.1 203l-19.3 19.2M86.5 203l-23.7 23.7M88.8 200.1h17.2"/>
<path d="M88.9 200.6l-.1 .2M93.4 200.6l-28.9 28.9M97.9 200.6l-28.9 28.9M101.7 201.3l-28.2 28.2M103 204.5l-25 25M103 208.9l-20.5 20.6M104.7 211.7l-17.7 17.8M107.5 213.5l-16.1 16M110.5 214.9l-14.5 14.6M114.1 215.8l-13.7 13.7M118.4 216.1l-13.5 13.4M121.9 217l-12.5 12.5"/>
<path d="M124.7 218.7l-10.8 10.8M158.6 216.2l-11.4 11.4M163.5 215.8l-15.2 15.2M170 213.7l-17.2 17.3M172 200.1l3.3-.5v1zM172 200.1h18.8M178.7 200.6l-3.7 3.7M183.2 200.6l-8.3 8.3M187.1 219.1l-10.3 10.4M187.1 214.6l-14.8 14.9M187.7 200.6l-28.9 28.9M188 214.3h34.6v6.4h-34.6z"/>
<path d="M188.9 219.4h5.1M190.8 202l-27.5 27.5M191.4 215.6v3.8M194.3 203l-26.5 26.5M195.6 214.3v6.4M198.8 203l-10.7 10.6M199.5 216.3l-1.3 3.2M203.3 203l-10.7 10.6M204.9 200.1h19.3M205.6 200.6l-.7 .7M210.1 200.6l-13 13M212.5 214.3v6.4"/>
<path d="M214.6 200.6l-13 13M217.6 214.3v6.4M217.8 208.3h6.4M219.1 200.6l-13 13M220.9 207.8l3.3 .5-3.3 .5zM225 208.3l3.2-.5v1zM225 208.3h6.9M54.7 237.2h5.1M57.2 233.4v3.8M61.4 232.2v6.3M67.8 238.5h3.2l-1.6 3.2zM69.4 238.5v5"/>
<path d="M74.5 232.2v6.3M79.6 232.2v6.3M126.9 221l-8.5 8.5M128.6 223.8l-6.7 6.7M130.2 226.7l-4.3 4.3M131.9 229.5l-1.5 1.5M189.9 220.9l-8.6 8.6M194.4 220.9l-8.7 8.6M198.9 220.9l-8.6 8.6M201.4 227.3l-2.2 2.2M202.1 226.1h6.4v6.3h-6.4zM203.3 220.9l-8.6 8.6"/>
<path d="M203.7 220.7h3.2l-1.6 3.1zM204.3 224.4l-1 1M205.3 220.7v5.4M207.9 220.9l-1.6 1.5M212.3 220.9l-4.5 4.5M215.2 222.5l-6.2 6.2M215.2 227l-2.5 2.5M285.5 230.6h.8M285.5 229.7h.8M285.9 229.3v.9M290.7 233.2h.8M290.7 232.4h.8"/>
<path d="M291.1 232v.8M297.1 238.5h.8M297.1 237.7h.8M297.2 235.9h.9M297.2 235.1h.9M297.5 237.3v.8M297.6 234.6v.9M301.5 233.2h.8M301.5 232.4h.8M301.9 232v.8M66.2 243.5h6.4v6.4h-6.4z"/>
<circle cx="376.2" cy="93.3" r="1.41"/>
<circle cx="38" cy="109" r="1.27"/>
<circle cx="44.6" cy="105.9" r="1.13"/>
<circle cx="44.6" cy="112.3" r="1.13"/>
<circle cx="60" cy="112.2" r="2.59"/>
<circle cx="60" cy="105.9" r="2.59"/>
<circle cx="196.2" cy="116.5" r="1.27"/>
<circle cx="202.8" cy="119.7" r="1.13"/>
<circle cx="202.8" cy="113.4" r="1.13"/>
<circle cx="218.2" cy="119.8" r="2.59"/>
<circle cx="218.2" cy="113.4" r="2.59"/>
<circle cx="354.2" cy="121.4" r="1.41"/>
<circle cx="198.8" cy="217.9" r="1.13"/>
</g>
<g fill="#000">
<path d="M356.1 128l1.7-1-.8 1.7zM403.5 124.1l1.7-.9-.8 1.7z"/>
<path d="M177.6 41.9l-1.6 3.2h3.2zM100.6 41.9l-1.6 3.2h3.2z"/>
<path d="M193 40.4l1 6.3h-2zM84.8 40.4l1.1 6.3h-2.1z"/>
<path d="M177.6 61l.6 3.3h-1.1zM100.6 61l.5 3.3h-1zM255.2 141l.5 3.3h-1.1zM254.6 161.5h1.1l-.5 3.3zM37.3 161.5h1l-.5 3.3zM37.8 141l.5 3.3h-1zM50.5 182.2l3.3 .5-3.3 .5zM90.5 182.7l3.3-.5v1zM53.8 200.1l3.3-.5v1zM102.7 199.6l3.3 .5-3.3 .5zM224.2 186.7l3.3-.5v1.1zM184.1 186.2l3.4 .5-3.4 .6zM172 200.1l3.3-.5v1zM220.9 199.6l3.3 .5-3.3 .5zM363.6 195.5l2.5-2.1 .5 .8zM363.6 23.7l3 1.3-.5 .9zM366 67.9l.5 3.4h-1zM365.5 148h1l-.5 3.3zM326.6 65.8l2.2 2.5-1.4-3zM337.4 66.9l1.3 3.2 .8-.6zM387.4 161.9h1l-.5 3.3zM387.9 54l.5 3.3h-1zM342.8 23.1l3.3 .5-3.3 .5zM330.1 23.6l3.3-.5v1zM309.8 82.5l.8-.7 1.7 2.9zM328.3 91.3l3.3-.7v1zM306.5 69.9l.5 3.3h-1.1zM305.9 146h1.1l-.5 3.3z"/>
<path d="M366 64.8l-1.6 3.1h3.2zM304.9 149.3h3.1l-1.5 3.2z"/>
<path d="M194.3 149.8l1-.2 .1 3.3zM80.4 149.6h1.1l-.6 3.3zM174.3 163l2.8 1.8-3.2-.9zM100 164.8l3 1.5-.6 .8zM208.5 137.8l1.5 3.2h-3.1zM73.3 137.8l1.6 3.2h-3.1zM203.7 220.7l1.6 3.1 1.6-3.1zM67.8 238.5l1.6 3.2 1.6-3.2z"/>
<path d="M242.7 154.6l.9-.4 1 3.2zM245.8 162.1l.7 3.2-1.1 .1z"/>
<path d="M222.4 166.3l2.6 2.1-.8 .7zM56.3 164.8l-1.5 3-.9-.6z"/>
<path d="M49.7 213.3l3.3 .6-3.3 .4zM53.8 213.9l3.3-.6v1zM220.9 207.8l3.3 .5-3.3 .5zM225 208.3l3.2-.5v1z"/>
</g>
<path d="M84.8 40.4l1.1 6.3h-2.1zM84.8 40.4v12.7M193 40.4l1 6.3h-2zM193 40.4v12.7" fill="none" stroke="#000" stroke-width=".35"/>
<path d="M90.5 152.9l1.8 1.2M185.7 154.1l1.8-1.2M92.3 175.5l-1.8 1.2M187.5 176.7l-1.8-1.2" fill="none" stroke="#000" stroke-width=".2" stroke-dasharray="1.3 .6" stroke-dashoffset=".5"/>
<path d="M59.5 152.9h31M187.5 152.9h31M90.5 176.7h-31M218.5 176.7h-31" fill="none" stroke="#000" stroke-width=".2" stroke-dasharray="1.3 .6" stroke-dashoffset=".4"/>
<path d="M119.7 129.1l-1.7-2.5M160 126.6l-1.6 2.5" fill="none" stroke="#000" stroke-width=".2" stroke-dasharray="1.3 .6" stroke-dashoffset=".1"/>
<path d="M160 96.8v29.8M118 126.6v-29.8" fill="none" stroke="#000" stroke-width=".2" stroke-dasharray="1.3 .6"/>
<path d="M193 53h-108.1" fill="none" stroke="#000" stroke-width=".35" stroke-dasharray="1.3 .6" stroke-dashoffset="-.1"/>
<path d="M54.3 164.8h56.6M167.2 164.8h56.5" fill="none" stroke="#808080" stroke-width=".2" stroke-dasharray="15.2 1.3 1.3 1.3" stroke-dashoffset="-1.6"/>
<path d="M53 141v52.1M225 141v52.1" fill="none" stroke="#000" stroke-width=".2" stroke-dasharray="15.2 1.3 1.3 1.3" stroke-dashoffset=".6"/>
<path d="M53 141h1.5M225 141h-1.5M53 193.1l.8 1.1M224.2 194.2l.8-1.1" fill="none" stroke="#000" stroke-width=".2" stroke-dasharray="15.2 1.3 1.3 1.3"/>
<g fill="none" stroke="#c0c0c0" stroke-width=".2">
<path d="M246.1 216.8v44.9M271 216.8v49.9M305.9 216.8v49.9M324.9 216.8v28.6M336.8 216.8v28.6M349 216.8v49.9M419.1 216.8h-198.4v49.9M220.7 235.9h50.3M220.7 229.5h50.3M220.7 223.2h50.3M271 220.7h34.9M305.9 231.1h43.1"/>
<path d="M305.9 226.3h43.1M305.9 221.6h43.1M305.9 235.9h43.1M349 226.2h70.1M220.7 248.6h50.3M220.7 242.2h50.3M220.7 254.9h50.3M220.7 243.5h-41.6v23.2M271 255h34.9M271 248.1h35M271 241.2h35M305.9 240.6h43.1"/>
<path d="M306 245.4h43M349 248.4h70.1M359.1 248.4v12.9M404.6 248.4v12.9M220.7 261.7h85.2M349 261.3h70.1M369.9 261.3v5.4M394.6 261.3v5.4"/>
</g>
<path d="M108 3.2v9.5M215.9 3.2v9.5M323.8 3.2v9.5M3.1 139.7h9.6M419.1 139.7h9.5M108 266.7v9.6M215.9 266.7v9.6M323.8 266.7v9.6" fill="none" stroke="#c0c0c0" stroke-width=".25"/>
<path d="M12.7 12.7h406.4v254h-406.4z" fill="none" stroke="#c0c0c0" stroke-width=".5"/>
<path d="M294 109.6h66.6" fill="none" stroke="#000" stroke-width=".2" stroke-dasharray="15.2 1.3 1.3 1.3" stroke-dashoffset="2.9"/>
<path d="M327.1 69.9h-23.5M327.1 149.3h-23.5" fill="none" stroke="#000" stroke-width=".2" stroke-dasharray="1.3 .6" stroke-dashoffset=".3"/>
<text font-size="8.5" x="351.3" y="259">B</text>
<g font-size="8.1">
<text x="51.7" y="9.3">4</text>
<text x="159.7" y="9.3">3</text>
<text x="267.6" y="9.3">2</text>
<text x="375.6" y="9.3">1</text>
<text x="4" y="76">B</text>
<text x="423.1" y="76">B</text>
<text x="3.3" y="215.7">A</text>
<text x="422.4" y="215.7">A</text>
<text x="51.7" y="276">4</text>
<text x="159.7" y="276">3</text>
<text x="267.6" y="276">2</text>
<text x="375.6" y="276">1</text>
</g>
<g font-size="5.6">
<text x="243.5" y="161.8">A</text>
<text x="14.2" y="180">AS5202-02</text>
<text x="240.1" y="187.9">AS5202-02</text>
<text x="327" y="195.8">DETAIL A</text>
<text x="322.3" y="202.4">SCALE 10 : 1</text>
<text x="307.2" y="209.7">(SAE AS5202-02 port)</text>
<text x="123.2" y="248.8">SECTION B-B</text>
<text x="124.9" y="255.4">SCALE 3 : 1</text>
</g>
<g font-size="4.2">
<text x="313.6" y="22.7">+0.015</text>
<text x="303.1" y="24.9">0.063</text>
<text x="314.2" y="26.8">-0.000</text>
<text x="99.2" y="35">H</text>
<text x="176.4" y="35.5">K</text>
<text x="278.3" y="35.7">R0.02 MAX</text>
<text x="356.5" y="34.2" transform="rotate(-60 356.5 34.2)">C</text>
<text x="84.9" y="37.2">B</text>
<text x="193" y="37.2">B</text>
<text x="349.9" y="36.1" transform="rotate(-60 349.9 36.1)">32</text>
<text x="95.3" y="58.5">0.625</text>
<text x="172.4" y="58.7">0.625</text>
<text x="350.5" y="62.3">32</text>
<text x="374.2" y="61.9">X</text>
<text x="350.2" y="77.4">R</text>
<text x="352.8" y="75.1">0.04</text>
<text x="352.8" y="79.2">0.02</text>
<text x="313.6" y="91.3">45°±5°</text>
<text x="378.5" y="94.8">0.438</text>
<text x="389.1" y="92.5">+0.015</text>
<text x="38.8" y="101">0.3125-24-UNJF-3B</text>
<text x="389.7" y="96.6">-0.000</text>
<text x="46.5" y="107.1">0.010</text>
<text x="66.5" y="107.4">G</text>
<text x="72.8" y="107.4">H</text>
<text x="78.3" y="107.4">I</text>
<text x="46.5" y="113.5">0.003</text>
<text x="66.5" y="113.7">G</text>
<text x="194.8" y="108.8">0.3125-24-UNJF-3B</text>
<text x="204.7" y="114.6">0.010</text>
<text x="224.7" y="114.9">J</text>
<text x="229.3" y="114.9">K</text>
<text x="234.4" y="114.9">L</text>
<text x="204.7" y="121">0.003</text>
<text x="224.7" y="121.2">J</text>
<text x="288.2" y="123.2">0.3125-24-UNJF-3B</text>
<text x="356.6" y="123">0.328</text>
<text x="367.1" y="120.7">+0.005</text>
<text x="367.7" y="124.8">-0.000</text>
<text x="403.4" y="121">120°±0.5°</text>
<text x="360.6" y="130.5">0.005</text>
<text x="373.7" y="130.5">W</text>
<text x="408" y="126.7">0.005</text>
<text x="421.1" y="126.7">X</text>
<text x="72.9" y="134.7">I</text>
<text x="207.5" y="132.8">L</text>
<text x="32.5" y="154.1">0.313</text>
<text x="145.3" y="155.7">THROUGH</text>
<text x="249.9" y="154.4">0.313</text>
<text x="145.3" y="159.9">HOLE</text>
<text x="304.4" y="161.2">W</text>
<text x="116.1" y="172.8">THROUGH</text>
<text x="116.1" y="177">HOLE</text>
<text x="13.7" y="185.5">(SEE DETAIL A)</text>
<text x="58.4" y="181.8">0.482 MIN FULL</text>
<text x="191.9" y="185.8">0.482 MIN FULL</text>
<text x="58.4" y="186.8">THREAD DEPTH</text>
<text x="191.9" y="190.8">THREAD DEPTH</text>
<text x="76.4" y="202">0.685</text>
<text x="192.6" y="202">0.685</text>
<text x="235.7" y="207.4">0.010 MAX TO</text>
<text x="17.8" y="212.9">0.010 MAX TO</text>
<text x="231.9" y="212.4">ESTABLISH DATUM</text>
<text x="14" y="218">ESTABLISH DATUM</text>
<text x="200.7" y="219.1">0.010</text>
<text x="213.8" y="219.1">B</text>
<text x="218.9" y="219.1">K</text>
<text x="204.3" y="230.8">J</text>
<text x="62.7" y="236.9">0.010</text>
<text x="75.8" y="236.9">B</text>
<text x="80.9" y="236.9">H</text>
<text x="67.6" y="248.3">G</text>
</g>
<text font-size="3.8" x="21.6" y="276.3">SOLIDWORKS Educational Product. For Instructional Use Only.</text>
<g font-size="3.4">
<text x="58.5" y="107.1">M</text>
<text x="58.5" y="113.4">M</text>
<text x="216.6" y="114.6">M</text>
<text x="216.6" y="120.9">M</text>
<text x="350.2" y="229.5">TITLE:</text>
<text x="351.1" y="251.6">SIZE</text>
<text x="359.9" y="251.6">DWG. NO.</text>
<text x="408.9" y="251.7">REV</text>
<text x="351.2" y="265.2">SCALE: 1:1</text>
<text x="370.1" y="265.3">WEIGHT:</text>
<text x="396.9" y="265.2">SHEET 4 OF 5</text>
</g>
<text font-size="2.4" x="272.2" y="219.7">UNLESS OTHERWISE SPECIFIED:</text>
<g font-size="2.2">
<text x="327.8" y="220.1">NAME</text>
<text x="340.3" y="220.2">DATE</text>
<text x="271.9" y="225.3">DIMENSIONS ARE IN INCHES</text>
<text x="271.9" y="227.9">TOLERANCES:</text>
<text x="307.2" y="224.9">DRAWN</text>
<text x="271.9" y="230.6">FRACTIONAL</text>
<text x="271.9" y="233.2">ANGULAR: MACH</text>
<text x="294.9" y="233.2">BEND</text>
<text x="307.3" y="229.8">CHECKED</text>
<text x="271.9" y="235.9">TWO PLACE DECIMAL</text>
<text x="271.9" y="238.5">THREE PLACE DECIMAL</text>
<text x="307.2" y="234.5">ENG APPR.</text>
<text x="307.3" y="239.2">MFG APPR.</text>
<text x="307.3" y="243.9">Q.A.</text>
<text x="307.3" y="248.1">COMMENTS:</text>
</g>
<g font-size="2.1">
<text x="227.9" y="259.2">NEXT ASSY</text>
<text x="253.3" y="259.2">USED ON</text>
<text x="239.3" y="265">APPLICATION</text>
<text x="275.5" y="265.1">DO NOT SCALE DRAWING</text>
</g>
<g font-size="2">
<text x="271.6" y="244.1">INTERPRET GEOMETRIC</text>
<text x="180.2" y="250">THE INFORMATION CONTAINED IN THIS</text>
<text x="183.9" y="246.4">PROPRIETARY AND CONFIDENTIAL</text>
<text x="271.5" y="250.2">MATERIAL</text>
<text x="271.6" y="246.6">TOLERANCING PER:</text>
<text x="180.2" y="252.5">DRAWING IS THE SOLE PROPERTY OF</text>
<text x="180.2" y="255.1">&lt;INSERT COMPANY NAME HERE&gt;. ANY</text>
<text x="180.2" y="257.6">REPRODUCTION IN PART OR AS A WHOLE</text>
<text x="271.5" y="257">FINISH</text>
<text x="180.2" y="260.1">WITHOUT THE WRITTEN PERMISSION OF</text>
<text x="180.2" y="262.6">&lt;INSERT COMPANY NAME HERE&gt; IS</text>
<text x="180.2" y="265.2">PROHIBITED.</text>
</g>
</svg>
